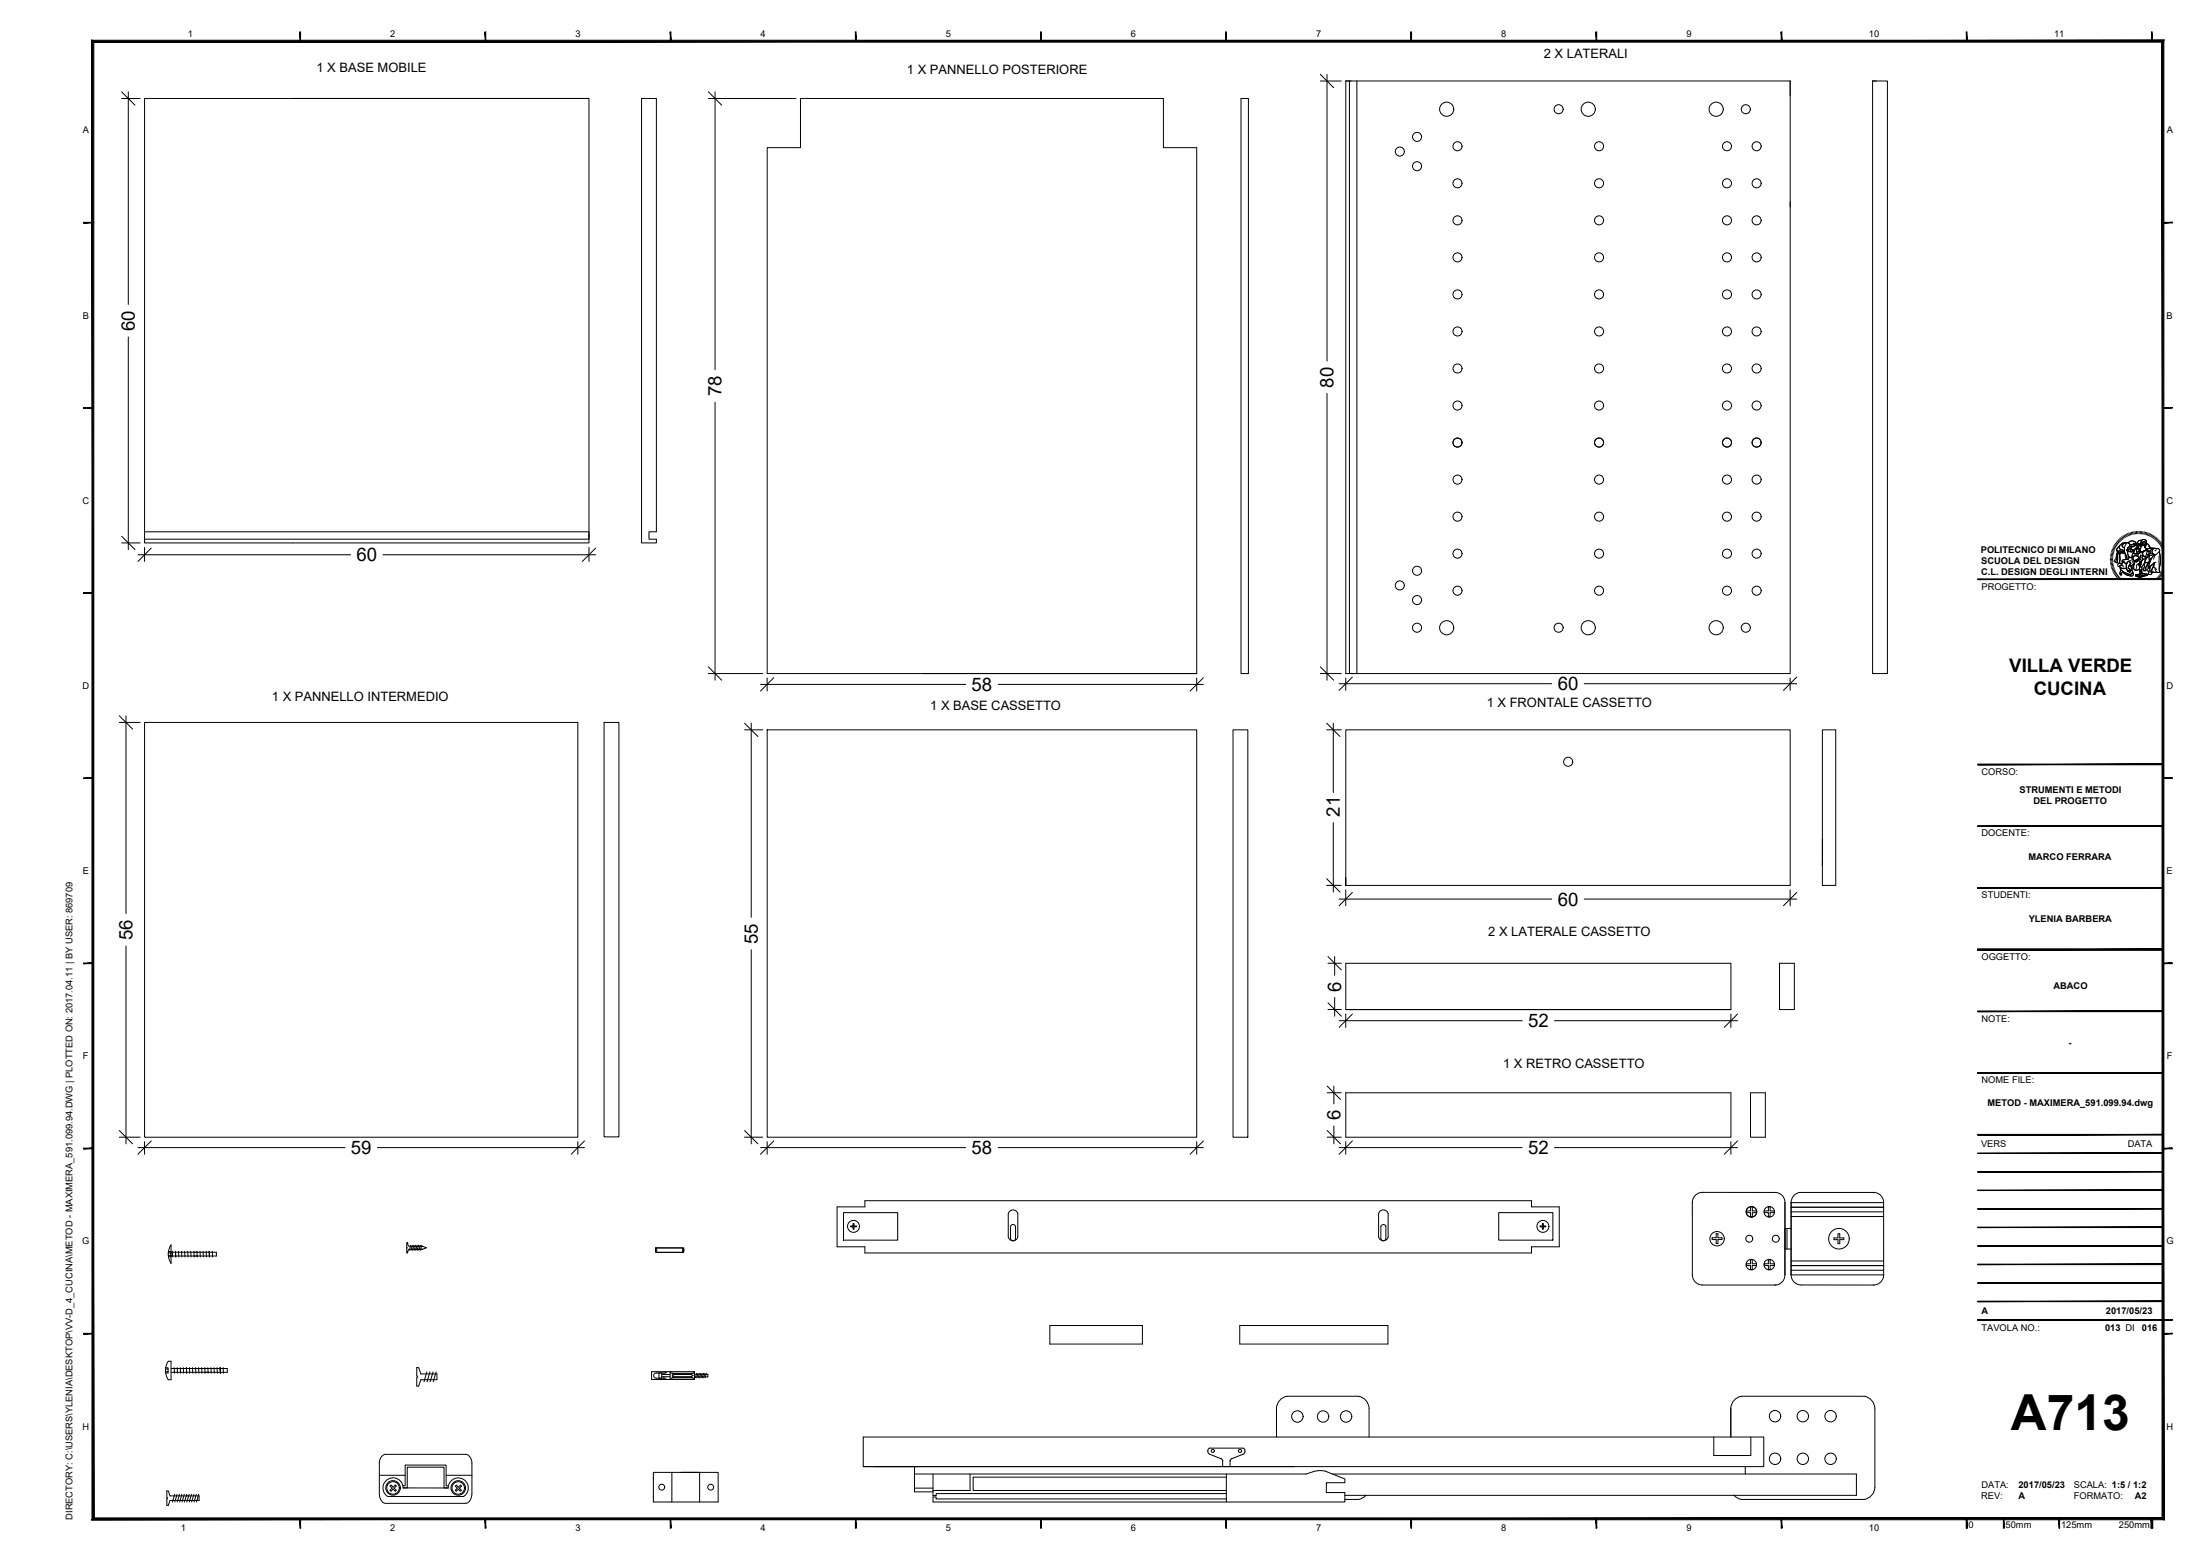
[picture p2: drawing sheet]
<svg xmlns="http://www.w3.org/2000/svg" width="594mm" height="420mm" viewBox="0 0 594 420" stroke-linecap="round" stroke-linejoin="round" font-family="sans-serif">
<!-- layer: VITI E CERNIERE -->
<g fill="none" stroke="#000" stroke-width=".27">
<path d="M45.5 338.3h.6M45.5 339h.6M45.5 337.9h.6v1.4h-.6M46.2 338.1h7.3M46.2 339.2h7.3M46.2 336.2a4.5 4.5 0 0 0 0 5v-5M46.6 337.9v1.5M47.4 337.9l.1 1.5M48.2 337.9l.1 1.5M49 337.9l.1 1.5M49.9 337.9v1.5M50.7 337.9l.1 1.5"/>
<path d="M51.5 337.9l.1 1.5M52.3 337.9l.1 1.5M52.4 338.1h6v1.1h-6M53.2 337.9l.1 1.5M54 337.9l.1 1.5M54.8 337.9l.1 1.5M55.7 337.9v1.5M56.6 339.4l-.1-1.5 .1 1.5M57.3 337.9l.1 1.5M110.9 336.2l-.4 1.4M111.4 336.2l-.4 1.4M111.5 337.3h2.6h-3.7l-.3 1.1h-.3l.2-1.5-.2-1.4h.3l.3 1h3.7l1.1 .4-1.1 .4"/>
<path d="M111.5 336.5h2.6M111.8 336.2l-.4 1.4M112.2 336.2l-.4 1.4M112.6 336.2l-.4 1.4M113.1 336.2l-.4 1.4M113.5 336.2l-.4 1.4M113.9 336.2l-.4 1.4M177 337h7.6v1.2h-7.6zM177.3 337h7v1.2h-7M177.3 337l-.3 .3v.6l.3 .3M177.3 337v1.2M184.3 337l.3 .3v.6l-.3 .3"/>
<path d="M226 325.9h7.5v-1.7h180.1v1.7h7.5v10.8h-7.5v1.6h-180.1v-1.6h-7.5zM227.8 327.4h14.6v7.5h-14.6zM230.3 330.4h.3v.6h.7v.3h-.7v.6h-.3v-.6h-.6v-.3h.6zM272.6 327.1a1.31 1.31 0 0 1 1.3-.4 1.31 1.31 0 0 1 .9 1.1l.1 6.2a1.32 1.32 0 0 1-1.3 1 1.32 1.32 0 0 1-1.3-1v-6.2zM273.1 330.8l.7-.1 .4 .5v3.3a.69 .69 0 0 1-.6 .5 .69 .69 0 0 1-.7-.5v-3.3zM372.6 327.1a1.32 1.32 0 0 1 2.3 .7v6.2a1.32 1.32 0 0 1-1.3 1 1.32 1.32 0 0 1-1.3-1v-6.2zM374.2 331.2v3.3M374.2 331.2a.69 .69 0 0 0-.6-.6 .69 .69 0 0 0-.7 .6v3.3a.69 .69 0 0 0 .7 .5 .69 .69 0 0 0 .6-.5M404.7 327.4h14.6v7.5h-14.6zM415.8 331h.7v-.6h.3v.6h.6v.3h-.6v.6h-.3v-.6h-.7zM459.7 322h19.5M459.8 322a2.74 2.74 0 0 0-2.8 2.7v19.5a2.74 2.74 0 0 0 2.8 2.8h19.8"/>
<path d="M462.4 334.2h1v-1.1h.5v1.1h1.1v.5h-1.1v1.1h-.5v-1.1h-1zM472.7 328.5v-1h-1.1v-.5h1.1v-1.1h.2h.3v1.1h1.1v.1v.4h-1.1v1M472.7 328.5h.5M477.5 328.5v-1h-1l-.1-.5h1.1v-1.1h.2h.3v1.1h1.1v.1v.4h-1.1v1M477.5 328.5h.5M479.2 322a2.74 2.74 0 0 1 2.8 2.7v19.6a2.74 2.74 0 0 1-2.8 2.7M482 331.7h1.7M482 337.3h1.7M482.6 331.7v5.6M483.7 326h25M483.7 327.2h25M483.7 328.5h25"/>
<path d="M486.1 322a2.74 2.74 0 0 0-2.4 2.8M486.1 322h19.8M495.2 334.7h1.1v1.1M495.3 334.7l-.1-.4h1.1v-1.1h.2h.3v1.1h1.1v.4M496.3 335.8h.5M497.9 334.7h-1.1v1.1M505.9 322a2.74 2.74 0 0 1 2.8 2.8M508.6 324.7l.1 19.6M508.7 324.7h-25v19.6M283.5 357.9h25v5h-25zM334.8 357.9h40v5h-40zM471.6 341.3h1.1v-1.1l.3-.1 .2 .1v1.1l1.1-.1v.5h-1.1v1.1h-.5v-1.1h-1.1z"/>
<path d="M476.4 341.3h1.1v-1.1l.4-.1 .1 .1v1.1l1.1-.1v.4v.1h-1.1v1.1h-.5v-1.1h-1zM483.7 344.2h25a2.74 2.74 0 0 1-2.8 2.8M483.7 341.7h25M483.7 343h25M483.7 340.5h25M483.7 344.2a2.74 2.74 0 0 0 2.7 2.8h19.6M44.7 369.7h.7M44.7 370.4h.7M44.7 369.3h.7v1.4h-.7M45.4 367.6h.8v5h-.8a4.5 4.5 0 0 1 0-5zM46.2 369.5h10.2M46.2 370.6h10.2"/>
<path d="M47 369.3l.1 1.5M47.9 369.3v1.5M48.7 369.3l.1 1.5M49.5 369.3l.1 1.5M50.3 369.3l.1 1.5M51.2 369.3v1.5M52 369.3l.1 1.5M52.8 369.3l.1 1.5M53.6 369.3l.1 1.5M54.5 369.3v1.5M55.3 369.3l.1 1.5M55.3 369.5h6.1v1.1h-6.1"/>
<path d="M56.1 369.3l.1 1.5M57 369.3v1.5M57.8 369.3l.1 1.5M58.6 369.3l.1 1.5M59.5 370.8l-.1-1.5 .1 1.5M60.3 369.3v1.5M112.5 369.3h.5l.7 1.7h4.3v1.6h-4.3l-.7 1.7h-.5v-2.2l.3-.3-.3-.3zM115.3 370.4l-.8 2.7M116.1 370.4l-.8 2.7M116.9 370.4l-.7 2.7M117.8 370.4l-.8 2.7M177.9 372.1v-1.4h.8v1.4"/>
<path d="M178.7 371.7h2.3M178.7 371.2h2.3M179.3 370.7v.5M179.3 371.7v.4M179.9 372.1h-2.7a.7 .7 0 0 1-.7-.7 .7 .7 0 0 1 .7-.7h2.7v-.3h-3.9v2.1h11.5M179.9 370.4h7.6M181.5 371.4h.1M181.5 370.8h.1M181.5 370.8h5.5M181.6 371.4l.2-.2 4.8-.1 .4 .3M181.6 371.4l.2 .3h4.8l.4-.3M181.6 370.8l-.6-.4v2.1l.6-.5 5.4 .1"/>
<path d="M181.6 370.8l.3 .2M181.6 372l5-.1 .3 .1M181.8 371h4.8M186.9 370.8l-.3 .2M186.9 372l.6 .5M187 371.4h.1M187 370.8h.1M187.5 371.1h3.6v.7h-3.6M187.5 370.4v2.1M187.5 370.4l-.6 .4M188.1 370.8l-.3 1.3M188.5 370.8l-.4 1.3"/>
<path d="M188.9 370.8l-.4 1.3M189.2 370.8l-.3 1.3M189.6 370.8l-.3 1.3M190 370.8l-.4 1.3M190.4 370.8l-.4 1.3M190.7 370.8l-.3 1.3M102.4 398.4h7M103.2 393.2l.9-.5h21.6a2.26 2.26 0 0 1 1.7 2.3v8.4a2.44 2.44 0 0 1-1.7 2.5h-21.6a2.41 2.41 0 0 1-1.7-2.5v-8.6l.3-.9zM120.5 398.4h6.9M176.4 397.6h17.5v8h-17.5zM181.4 397.6v8M183.9 397.6h5v8"/>
<path d="M233.1 396h238.2v2M236 396h113.6M246.9 398h105.8l2.5-.8 1.6-.1 1.1 .2 5.3 2.1v1h-5v2.6h5v2.6h-111.3v-1.4h.9v.5h78.4M246.9 396v6.8h5M247.9 396h-14.8v-8h243.2v8h-5M251.9 398v5.8h.9v-.5h78.4M261.9 398v4.5h-10M326.2 391.6v.4M326.2 392l.4 .7M326.2 391.6l.5-.6h9l.4 .3 .1 .7M326.6 392.7l3.2 1.2M329.7 393.9l.5 .6"/>
<path d="M330.2 394.4v1.6M331.2 398v7.6M331.2 398.9h-68.4v3.6h68.4M332.2 394.4v1.6M332.6 393.9l-.4 .6M335.7 392.7l-3.2 1.2M336.2 392l-.5 .7M344.7 388v-7.8a3.4 3.4 0 0 1 2.8-3.2h19.3a3.4 3.4 0 0 1 2.9 3.2v7.8M359.8 398h141.5v5.8h-138.1M462.8 388v5h10v-5M467.4 388v-7.8a3.4 3.4 0 0 1 2.8-3.2h33.2a3.4 3.4 0 0 1 2.9 3.2v21.5a3.5 3.5 0 0 1-2.9 3.2M45 402.6h.4l.5 1.3h7.9v1.3h-7.9l-.5 1.3h-.4v-1.7l.3-.3-.3-.2z"/>
<path d="M47.2 403.5l-.6 2.1M47.8 403.5l-.6 2.1M48.5 403.5l-.6 2.1M49.1 403.5l-.6 2.1M49.8 403.5l-.6 2.1M50.3 403.9h.1M50.4 403.5l-.6 2.1M51.1 403.5l-.6 2.1M51.7 403.5l-.6 2.1M52.4 403.5l-.7 2.1M53 403.5l-.6 2.1M53.7 403.5l-.6 2.1"/>
<path d="M105.3 401.3l.3-.3 .6 .5 .5-.5 .3 .3-.6 .5 .6 .6-.3 .3-.5-.6-.6 .6-.3-.3 .6-.6zM108.8 401.8h1.2v-5.6h9.9v5.6h1.1M108.8 401.2h.6v-5.6h11.1v5.6h.5M108.8 401.8h12.2M108.9 401.8a2.73 2.73 0 0 0-4.1-2.4 2.73 2.73 0 0 0-.1 4.7h20.5a2.71 2.71 0 0 0-.1-4.7 2.71 2.71 0 0 0-4.1 2.4M122.9 401.3l.3-.3 .6 .6 .5-.6 .3 .3-.5 .5 .5 .6-.3 .3-.5-.6-.6 .6-.3-.3 .6-.6zM246.9 401.8h5M363.2 404.9h3.6M368.8 403.8l-.7 .6-1.3 .5M468.2 403.8l.7 .6 1.3 .5M470.2 404.9h33.2"/>
<circle cx="230.5" cy="331.2" r="1.61"/>
<circle cx="416.6" cy="331.2" r="1.61"/>
<circle cx="463.7" cy="334.5" r="1.94"/>
<circle cx="472.4" cy="334.5" r=".94"/>
<circle cx="472.9" cy="327.2" r="1.42"/>
<circle cx="477.8" cy="327.2" r="1.42"/>
<circle cx="479.5" cy="334.5" r=".94"/>
<circle cx="496.6" cy="334.5" r="2.78"/>
<circle cx="472.9" cy="341.5" r="1.42"/>
<circle cx="477.8" cy="341.5" r="1.42"/>
<circle cx="327.5" cy="391.8" r=".43"/>
<circle cx="334.8" cy="391.8" r=".43"/>
<circle cx="350.3" cy="382.5" r="1.54"/>
<circle cx="357.3" cy="382.5" r="1.54"/>
<circle cx="363.5" cy="382.5" r="1.54"/>
<circle cx="479.3" cy="393.9" r="1.54"/>
<circle cx="479.3" cy="382.4" r="1.54"/>
<circle cx="486.8" cy="393.9" r="1.54"/>
<circle cx="486.8" cy="382.4" r="1.54"/>
<circle cx="494.3" cy="393.9" r="1.54"/>
<circle cx="494.3" cy="382.4" r="1.54"/>
<circle cx="106.1" cy="401.8" r="1.96"/>
<circle cx="106.1" cy="401.8" r="1.69"/>
<circle cx="123.7" cy="401.8" r="1.96"/>
<circle cx="123.7" cy="401.8" r="1.69"/>
<circle cx="178.7" cy="401.6" r=".79"/>
<circle cx="191.9" cy="401.6" r=".79"/>
</g>
<!-- layer: ARREDI -->
<g fill="none" stroke="#000" stroke-width=".27">
<path d="M79 26.6h80v120h-120v-120h120M173.2 26.6h4v117h-2v2h2v1h-4zM335.1 26.6h2v155.3h-2zM363.4 21.9h120v160h-120zM364.4 21.9v160M366.4 21.9v160M483.4 21.9v4M505.7 21.9h4v160h-4zM505.7 21.9h1M483.4 54.5v1.4M39 143.6h120v2h-120M159 144.2v1"/>
<path d="M39 195.1h117v112h-117zM163.1 195.1h4v111.9h-4zM207.2 197.1h116v110h-116zM249.2 181.9h74v-142h-9v-13.3h-98v13.3h-9v142h116M333 197.1h4v110h-4zM364.8 181.9h1M492.1 197.1h3.6v42h-3.6zM363.4 237.1v2v-42h120v42h-120M492.1 226.6v7.1v-.6M363.4 272.6h104v-12.5h-104v12.5h104M480.5 260.1h4v12.5h-4zM363.4 295.1h104v12h-104z"/>
<path d="M472.7 295.1h4v12h-4z"/>
<circle cx="382.7" cy="37" r="1.22"/>
<circle cx="390.7" cy="29.5" r="1.91"/>
<circle cx="393.6" cy="39.5" r="1.22"/>
<circle cx="420.9" cy="29.5" r="1.22"/>
<circle cx="428.9" cy="29.5" r="1.91"/>
<circle cx="431.8" cy="39.5" r="1.22"/>
<circle cx="463.4" cy="29.5" r="1.91"/>
<circle cx="466.3" cy="39.5" r="1.22"/>
<circle cx="471.4" cy="29.5" r="1.22"/>
<circle cx="474.3" cy="39.5" r="1.22"/>
<circle cx="378" cy="40.9" r="1.22"/>
<circle cx="382.7" cy="44.9" r="1.22"/>
<circle cx="393.6" cy="49.5" r="1.22"/>
<circle cx="393.6" cy="59.5" r="1.22"/>
<circle cx="431.8" cy="49.5" r="1.22"/>
<circle cx="431.8" cy="59.5" r="1.22"/>
<circle cx="466.3" cy="49.5" r="1.22"/>
<circle cx="466.3" cy="59.5" r="1.22"/>
<circle cx="474.3" cy="49.5" r="1.22"/>
<circle cx="474.3" cy="59.5" r="1.22"/>
<circle cx="393.6" cy="79.5" r="1.22"/>
<circle cx="393.6" cy="69.5" r="1.22"/>
<circle cx="431.8" cy="69.5" r="1.22"/>
<circle cx="431.8" cy="79.5" r="1.22"/>
<circle cx="466.3" cy="79.5" r="1.22"/>
<circle cx="466.3" cy="69.5" r="1.22"/>
<circle cx="474.3" cy="69.5" r="1.22"/>
<circle cx="474.3" cy="79.5" r="1.22"/>
<circle cx="393.6" cy="89.5" r="1.22"/>
<circle cx="393.6" cy="99.5" r="1.22"/>
<circle cx="431.8" cy="99.5" r="1.22"/>
<circle cx="431.8" cy="89.5" r="1.22"/>
<circle cx="466.3" cy="99.5" r="1.22"/>
<circle cx="466.3" cy="89.5" r="1.22"/>
<circle cx="474.3" cy="99.5" r="1.22"/>
<circle cx="474.3" cy="89.5" r="1.22"/>
<circle cx="393.6" cy="119.5" r="1.22"/>
<circle cx="393.6" cy="109.5" r="1.22"/>
<circle cx="431.8" cy="119.5" r="1.22"/>
<circle cx="431.8" cy="109.5" r="1.22"/>
<circle cx="466.3" cy="109.5" r="1.22"/>
<circle cx="466.3" cy="119.5" r="1.22"/>
<circle cx="474.3" cy="109.5" r="1.22"/>
<circle cx="474.3" cy="119.5" r="1.22"/>
<circle cx="393.6" cy="129.5" r="1.22"/>
<circle cx="393.6" cy="139.5" r="1.22"/>
<circle cx="431.8" cy="139.5" r="1.22"/>
<circle cx="431.8" cy="129.5" r="1.22"/>
<circle cx="466.3" cy="129.5" r="1.22"/>
<circle cx="466.3" cy="139.5" r="1.22"/>
<circle cx="474.3" cy="129.5" r="1.22"/>
<circle cx="474.3" cy="139.5" r="1.22"/>
<circle cx="378" cy="158.1" r="1.22"/>
<circle cx="382.7" cy="154.1" r="1.22"/>
<circle cx="393.6" cy="149.5" r="1.22"/>
<circle cx="393.6" cy="159.5" r="1.22"/>
<circle cx="431.8" cy="149.5" r="1.22"/>
<circle cx="431.8" cy="159.5" r="1.22"/>
<circle cx="466.3" cy="149.5" r="1.22"/>
<circle cx="466.3" cy="159.5" r="1.22"/>
<circle cx="474.3" cy="149.5" r="1.22"/>
<circle cx="474.3" cy="159.5" r="1.22"/>
<circle cx="382.7" cy="169.5" r="1.22"/>
<circle cx="382.7" cy="162" r="1.22"/>
<circle cx="390.7" cy="169.5" r="1.91"/>
<circle cx="420.9" cy="169.5" r="1.22"/>
<circle cx="428.9" cy="169.5" r="1.91"/>
<circle cx="463.4" cy="169.5" r="1.91"/>
<circle cx="471.4" cy="169.5" r="1.22"/>
<circle cx="423.5" cy="205.7" r="1.22"/>
</g>
<!-- layer: G-ANNO-LOGO -->
<g fill="none" stroke="#000" stroke-width=".27">
<path d="M569.8 151.1h.7M569.8 150.7l.7 .1M569.9 150.4h.7M569.9 150l.7 .1M570 149.7l.6 .1M570 149.3l.7 .2M570.1 149l.7 .2M570.2 148.6l.7 .2M570.4 148.3l.6 .3M570.5 148l.6 .2M570.5 151.4h-.7M570.5 151.7l-.6 .1"/>
<path d="M570.6 152.1h-.7M570.6 152.4l-.6 .1M570.7 147.7l.6 .2M570.7 152.7l-.7 .2M570.8 153l-.7 .2M570.8 147.3l.6 .4M570.9 153.3l-.7 .2M571 153.6l-.6 .3M571 147l.6 .4M571.1 153.9l-.6 .3M571.2 146.7l.6 .4M571.3 154.2l-.7 .3"/>
<path d="M571.4 154.5l-.6 .3M571.4 146.4l.6 .5M571.6 154.8l-.6 .4M571.7 146.2l.5 .4M571.7 148.7l.7 .1a.84 .84 0 0 0 1.3-.1l.1 .6h-1a.78 .78 0 0 1-1.1-.5zM571.8 148.7v.5M571.8 155.1l-.6 .4M571.9 145.9l.5 .5M571.9 149.2l-.3 .6-.1 1.4-.3 .6 .4 .1M571.9 155.3l-.5 .4M572 147.7l.3-.2v.3a.83 .83 0 0 0 1 .8l.3 .1-.5 .3-.5-.2-.5 .1a.51 .51 0 0 1-.5-.5 .51 .51 0 0 1 .3-.5zM572.1 149.3h.5l-.2 .5v2.2l-.2 .1-.6-.2 .2-.7 .1-1.4z"/>
<path d="M572.1 145.6l.5 .5M572.1 155.6l-.5 .4M572.2 149.3l-.3 .4-.1 1.4-.2 .8 .7 .2M572.4 155.8l-.5 .5M572.4 145.4l.5 .5M572.4 152.8v.1a1.22 1.22 0 0 0 1.8 .5M572.5 147.2l.6-.5 1.3-.1a.99 .99 0 0 0-1.3 1l.6 .3v.8l-.6-.2a.67 .67 0 0 1-.8-.7zM572.5 153.2l.6 .3 1.1-.1 .4 .7-.1 .3 .3-.3 .2 .4-.1-.5 .3 .4-.1-.5 .4 .2-.8-.7 .3-.7 .4 .1 .3 1a.88 .88 0 0 1-.2 1.2 .88 .88 0 0 1-1.2-.1l-1.6-1zM572.5 153.2l.1 .6 .8 .6 1.9 .9M572.6 156.1l-.5 .5M572.6 149.3l-.2 .6v2.2M572.6 149.3h1.2l.5 1.2v.4l-.4 .2a.61 .61 0 0 0-.8 .7l.2 .1-.4 .4a.56 .56 0 0 1-.5-.8v-1.7z"/>
<path d="M572.7 145.2l.4 .5M572.7 153.9l1.6 1a1.02 1.02 0 0 0 1.6-.4 .66 .66 0 0 1 0 .9 .66 .66 0 0 1-.9 0l-1.3-.5a.44 .44 0 0 0-.5-.3 .44 .44 0 0 0-.4 .4v.3h-.2a.85 .85 0 0 1 0-1.2zM572.7 153.9l-.1 .2a.83 .83 0 0 0 0 1.2l.4-.2-.2-.1a.5 .5 0 0 1 .4-.4 .5 .5 0 0 1 .5 .3l.9 .5a1.25 1.25 0 0 0 1.4-.1l-.1-.8M572.8 156.3l-.4 .5M572.9 152.3a.5 .5 0 0 0-.8-.1 .5 .5 0 0 0 .1 .8 .61 .61 0 0 1 .5-.4 .61 .61 0 0 1 .6 .3l.3 .3M573 144.9l.4 .6M573.1 156.5l-.5 .5M573.1 152l.4-.3 .2 .2a.73 .73 0 0 1 .5 1v.5a1.2 1.2 0 0 1-1.8-.5l.6-.3-.1-.3zM573.1 151.3l1.2-.4 .3 .2 .2-.5 .5-.1 .6 .2 .4 .7a1.14 1.14 0 0 1-1.1 1.4l-.2-.1 .1-.2a.47 .47 0 0 0 0-.8 .47 .47 0 0 0-.7 .3l-.2 .4-.7-.7a.29 .29 0 0 1-.4 .1 .29 .29 0 0 1 0-.5zM573.2 144.7l.4 .6M573.3 156.7l-.4 .6M573.3 146.9l.9-.3a.75 .75 0 0 1 .9 .5 .75 .75 0 0 1-.5 .9l-.3 .5 .2 .4a1.4 1.4 0 0 0 .6 1.5l.2 .2h-.5l-.1 .4a.31 .31 0 0 1-.4-.1 .31 .31 0 0 1 0-.4l-.6-1.4v-1.2a.57 .57 0 0 1-.6-.4 .57 .57 0 0 1 .2-.6z"/>
<path d="M573.4 151.6l.8 .8M573.5 151.7l-.5 .5v.4M573.5 144.6l.4 .5M573.6 156.9l-.4 .6M573.7 149.3l-1.9-.1-.4 1.5-.5 .8 .2 .3M573.9 144.4l.3 .6M573.9 157.1l-.4 .5M573.9 149.6l.2 1.4M574.1 146.9l-.3 .7-.1 1.2 .6 1.6a.38 .38 0 0 0-.1 .4 .38 .38 0 0 0 .4 .2l.2-.4 .5-.1a1.04 1.04 0 0 1-.8-1.4 1.47 1.47 0 0 1 .6-1.7 1.05 1.05 0 0 0-1.4-.9l-.7 .3-.6 .5-.1 .5a.81 .81 0 0 0 1 .8l.3 .1-.2 .1a.74 .74 0 0 1-1 0h-.3a.5 .5 0 0 1-.5-.4 .5 .5 0 0 1 .3-.5l.4-.4M574.1 157.2l-.3 .6M574.2 144.2l.3 .6M574.3 150.9l-.4 .2a.6 .6 0 0 0-.8 .7l.2 .1"/>
<path d="M574.4 146.6a.87 .87 0 0 0-1 .1 .87 .87 0 0 0-.1 1l.4 .2M574.4 157.4l-.3 .6M574.5 144.1l.3 .6M574.6 151.7a.47 .47 0 0 1 .7 .1 .47 .47 0 0 1-.2 .7l-.4 .9 .8 .7-.4-.2 .1 .5-.3-.4 .1 .5-.2-.4-.3 .3 .1-.3-.4-.6v-1zM574.6 147.9l.4-.3 .6-.1-.1 .6-1.2 .5zM574.6 148.4l.8-.3 .3 .3-.4 .2 .2 .4a.61 .61 0 0 1-.9-.6zM574.7 151.6a.47 .47 0 0 1 .6 .2 .47 .47 0 0 1-.2 .7l-.4 .9 .8 .7-.4-.2 .1 .5-.3-.4 .1 .5-.2-.4-.3 .3 .1-.3-.4-.5v-1.2zM574.7 148.4a.58 .58 0 0 0 .8 .6M574.7 157.5l-.3 .6M574.8 146.6l.7-.5 1 .2a.3 .3 0 0 1 .3 .3 .3 .3 0 0 1-.4 .2l-.2-.1-.5 .4-.6-.1M574.8 143.9l.3 .7M574.9 146.3l.5-.2h.6l.7 .4a.23 .23 0 0 1 .1 .2 .23 .23 0 0 1-.2 .2l-.4-.2-.7 .4-.8-.5z"/>
<path d="M575 157.6l-.2 .7M575.1 146.9l.6 .2 .6-.4 .3 .2-.2 .6-.4 .2-.5-.2-.5 .1zM575.2 143.8l.2 .7M575.3 150.5l.6 .2 .4 .7a.77 .77 0 0 1-.3 1.1M575.3 157.7l-.2 .7M575.4 148.4l.8 .1-.2 .1a.37 .37 0 0 1-.3 .5 .37 .37 0 0 1-.4-.4zM575.4 152.8l.3 1a.79 .79 0 0 1 0 1 .79 .79 0 0 1-.8 .3M575.4 148.1l.3 .3M575.5 151.4l-.8 .2M575.5 147.9v.2l-1.1 .5M575.5 143.7l.2 .7M575.6 147.5l-.4 .5"/>
<path d="M575.6 157.8l-.1 .7M575.7 151.1l.7 .5M575.8 148.4a.34 .34 0 0 0-.5 .3 .34 .34 0 0 0 .5 .4 .34 .34 0 0 0 .2-.5l.2-.2-.6 .1M575.8 151.5a.7 .7 0 0 1 .2 1 .7 .7 0 0 1-1 .2M575.9 150.7l.1-.4a.94 .94 0 0 1 1.3 0l.3 .3a.25 .25 0 0 1 .1 .3 .25 .25 0 0 1-.4 0l-1 .5 .6 .4 .4-.3 .4-.8-.2-.4-1.1-.3-.5 .7h-.2l.2-1.1 .3-.3 .2 .2h1.1l.5-.3v-.4l.6 .2v.5a.61 .61 0 0 1-.2 1l.2 .7-.3 .5-.4 .1-.2 .5-.4 .1 .3 .2 .3-.1-.1 .5 .2-.3-.3 1.1a.96 .96 0 0 1-1.5-.1l-.4-.4 .4-.5 .2-1.1M575.9 143.6l.1 .7M575.9 153.4l.8 .6M575.9 150.5l.6-.5 .6 .1 .5 .4a.32 .32 0 0 1 .1 .4 .32 .32 0 0 1-.5 .1l-.3 .2a.5 .5 0 0 1-.5 .2 .5 .5 0 0 1-.4-.4zM576 157.9l-.2 .7M576.1 147.4v.1M576.2 147l.1 .2M576.2 152.7v1"/>
<path d="M576.2 149.3a1.29 1.29 0 0 0-.5 1.3M576.2 143.6l.1 .6M576.2 147.1h.1M576.3 158l-.1 .7M576.3 151.4l1.2-.4-.2 .5-.4 .2-.5-.1zM576.3 152.2l-.3 .9-.4 .4M576.4 151.5v.1M576.6 147.2l.7-.1a.28 .28 0 0 1 .2 .4 .28 .28 0 0 1-.4 0zM576.6 143.5l.1 .7M576.6 146.9l-.2 .6-.4 .2-.5-.2-.5 .1M576.6 158l-.1 .7M576.7 155.3l2-.5 1.1 .2-2 .6z"/>
<path d="M576.7 155.3l1.1 .3v.3l-1.1-.3zM576.7 148h.8l.5 1a.22 .22 0 0 1-.1 .3 .22 .22 0 0 1-.3-.2 .22 .22 0 0 1 .1-.2l-.1-.7a.44 .44 0 0 0-.7-.2 .44 .44 0 0 0 0 .7l.1 .1a.43 .43 0 0 1 .1 .5 .43 .43 0 0 1-.4 .3l-.6-.4zM576.9 148l.7 .1 .1 .5a.63 .63 0 0 1 0 .7 .63 .63 0 0 1-.7 .2zM576.9 143.5l.1 .6M576.9 158.1v.6M577 147.1v-.3a.53 .53 0 0 1 .8 .5l-.2 .1M577 152.4l-.3 1.6 1-.2M577 151.5v.1M577.1 146.8a.52 .52 0 0 1 .7 .5l-.2 .1-.2-.3v.1l-.4-.1zM577.1 151.2l.1 .1M577.1 151.5h.1M577.1 151.2v.1"/>
<path d="M577.2 148.3h.1M577.3 148.2l-.2 .1M577.3 158.1l-.1 .7M577.3 143.5v.6M577.3 147.2a.45 .45 0 0 0-.7 .1h.2a.38 .38 0 0 0 .4 .3 .38 .38 0 0 0 .4-.3l-.2-.2v.2M577.4 149.6v.7M577.4 152.3h.3l.2-.5 .4-.2-.4 1.3v-.4l-.3 .1zM577.5 151l-.2 .5a.52 .52 0 0 1-.9-.1M577.5 148.1l.2 .3-.1 .1M577.6 158.1v.7M577.6 148.3v-.1a.43 .43 0 0 0-.7-.2 .43 .43 0 0 0 0 .7 .5 .5 0 0 1 0 .9 .5 .5 0 0 1-.7-.4l.4-1 .7-.3 .5 .5 .2 .7-.3 .2-.1-.3M577.6 143.5v.6"/>
<path d="M577.7 148.6h-.2M577.7 148.4a.42 .42 0 0 1-.1 .6 .42 .42 0 0 1-.6-.1M577.7 149.3l-.3 .2h-.4M577.8 155.6l2-.6v.3l-2 .6zM577.8 155.6v.3M577.8 147.3l.1-.1a.98 .98 0 0 1 0 1.2M577.9 151.8h.1M577.9 152.4l-.1 .5 .2-.2M577.9 158.1v.7M577.9 146.8l.1 .5M578 148.8l-.1-.4a.85 .85 0 0 0 0-1.2l-.5-.4a.45 .45 0 0 1-.1-.6 .45 .45 0 0 1 .5-.3 .27 .27 0 0 1 .5 0 .27 .27 0 0 1-.1 .4v1.2l.2-.1v-.5a.42 .42 0 0 0 .3 .4 .42 .42 0 0 0 .5-.2l-.1 .7 .2-.1 .4 .6-1.1 .7M578 143.5l-.1 .6"/>
<path d="M578 152.2l-.1 .2-.1-.2M578 149.9l-.1 1.3M578 149.1l.5 .2M578.1 153.9l.2-.1 .1 1.1-.2-.6-.4 .7zM578.2 151l-.4 .3v.5M578.2 158.1l.1 .6M578.3 151.6l-.4 .2-.2 .6h-.4l.3 .2 .2-.1M578.3 149.9l-.4 .9M578.3 143.5v.7M578.4 145.9h-.5a.61 .61 0 0 0-.7 .8M578.4 145.8l.6-.1 .4 .2 .2 .3v.8l-.4 .9v-.8l.2-.4a.36 .36 0 0 0-.1-.5 .36 .36 0 0 0-.5 .1l-.2 .1-.2 1-.2 .1-.1-.9zM578.4 146.9l.3 .4 .5-.2"/>
<path d="M578.4 145.8l.7-.1 .5 .4v.9l-.4 .9 .2-1.3a.3 .3 0 0 0-.1-.4 .3 .3 0 0 0-.4 .1l-.3 .1-.2 1-.2 .1-.1-.9zM578.5 158l.2 .7M578.6 149l.1-.1a1.52 1.52 0 0 1 2 .2l-.4 .9a.87 .87 0 0 1-.8 .5 .87 .87 0 0 1-.8-.5zM578.6 146.4l.6-.2 .2 .5-.2 .4a.4 .4 0 0 1-.5 .2 .4 .4 0 0 1-.3-.4zM578.6 146.7h.2M578.6 151l.9-.1-.7 1.6a1.56 1.56 0 0 0-.5 1.4h-.2l-.2 .6-.2-1zM578.6 151l-.9 2.5 .2 1-.1 .9 .4-1.1 .3 .9-.2-1.4-.4 .7M578.7 143.5l-.1 .7M578.7 147.1l.1 .1M578.7 150a.64 .64 0 0 0-.1 1l1-.2 .4-.5M578.7 146.7v.1M578.8 147h.1"/>
<path d="M578.9 158l.1 .6M579.1 143.6l-.2 .7M579.1 146.8l.2 .1M579.1 152l.8-.1-.5 1.3 .2 .7-.3 .2-.5-.1zM579.1 146.9h.1M579.2 157.9l.1 .6M579.3 147.7l.4 .6M579.4 150.1v.1M579.4 143.7l-.2 .6M579.4 148.6v-.1a2.35 2.35 0 0 1 1.9-.5l-.7 1zM579.5 150.9l-.7 1.6a1.32 1.32 0 0 0-.4 1.4h-.1M579.5 157.8l.2 .7"/>
<path d="M579.5 150.1h-.3M579.6 146.7a1.26 1.26 0 0 1 .9 1l.3 .3-.6 .1a.55 .55 0 0 1-.7 0 .55 .55 0 0 1-.1-.7zM579.6 146.7l.5 .4 .4 .6M579.6 150.4h-.1M579.7 143.8l-.1 .6M579.8 157.7l.2 .6M579.8 155v.3l-2 .6-1.1-.3v-.3l1.1 .3 2-.6a6.1 6.1 0 0 0-3.1 .3M579.9 151.9l-.5 1.5a.43 .43 0 0 1-.2 .7l-.4-.1 .3-2M580.1 143.9l-.2 .6M580.1 157.6l.3 .6M580.1 150h.3l-.1 .8a.65 .65 0 0 1-.4 1.1l-.8 .1 .3-1.1zM580.2 149.7l-.1 .4"/>
<path d="M580.2 148.8h.3l.2 .4M580.2 147.6l.5 .4M580.3 151.8l-1.2 .2M580.3 153.2l-.1 .3 .3 .1M580.4 157.5l.3 .6M580.4 144l-.2 .7M580.4 150v1.3l-.3 .9a1.85 1.85 0 0 0-.1 2l.2 .3M580.6 153l1.1-1-.5 1.6a1.28 1.28 0 0 0-.2 1.4l-.1 .1a.45 .45 0 0 1-.7-.1 .45 .45 0 0 1 .1-.6zM580.6 149a1.01 1.01 0 0 1 1.4-.9l.3 .1a.55 .55 0 0 1 .8 .2 .55 .55 0 0 1-.2 .8l-.3 .2a1.09 1.09 0 0 1-1.9-.2M580.7 149.2l-.5 .6a.7 .7 0 0 1-.5 .6 .7 .7 0 0 1-.8-.2 .76 .76 0 0 1 0-1.3l.5-.2a.33 .33 0 0 1 .4 .2 .33 .33 0 0 1-.2 .4l.1 .2a.24 .24 0 0 0 .1 .3 .24 .24 0 0 0 .3-.2l.2-.3-.1-.5-.6-.2-.7 .2-.4 .4 .1 .3M580.7 150.8v.5M580.7 157.3l.3 .6"/>
<path d="M580.7 144.2l-.3 .6M581 157.2l.3 .5M581.1 144.3l-.4 .6M581.1 149.9l-.9 .1M581.2 154.1l.6 .5M581.3 157l.3 .6M581.4 144.5l-.4 .6M581.4 148l-1.1 .1-.9 .5M581.5 156.8l.4 .6M581.6 152.9l.8 .9M581.6 149.9a6.5 6.5 0 0 0-1.4 3.5l1.5-1.4 .5-.1M581.6 148l.6 .1a.64 .64 0 0 1 .7 .1 .64 .64 0 0 1 .2 .6l.2 1.2a7.9 7.9 0 0 1-.3 3.7l.3 .8h-2.4l.8-2.5-1.5 1.4a5.8 5.8 0 0 1 1.5-3.5l.4-.1a.93 .93 0 0 1-1-.7 .93 .93 0 0 1 .5-1.1z"/>
<path d="M581.6 148.1a.91 .91 0 0 0-.5 1 .91 .91 0 0 0 1 .7M581.7 144.7l-.4 .6M581.7 152l-.5 1.6a1.22 1.22 0 0 0-.2 1.4h-.1a.46 .46 0 0 1-.7 .1 .46 .46 0 0 1 .1-.7l.3-1.4M581.8 156.6l.4 .5M581.8 149.9l-.2 1.1M581.9 153.4l.3 .8 .4 .4M582 144.9l-.4 .5M582 156.4l.5 .5M582.2 148.5l-.3 .3M582.3 145.1l-.5 .5M582.3 156.2l.5 .5M582.5 145.3l-.4 .6"/>
<path d="M582.5 156l.5 .4M582.7 155.7l.6 .5M582.8 145.6l-.5 .5M582.9 155.5l.6 .4M583 150.1l.1 3.3M583 145.8l-.4 .5M583.1 149a9.8 9.8 0 0 1 0 4.9l.2 .6h-2.4M583.1 155.2l.6 .4M583.3 146.1l-.5 .4M583.3 154.9l.6 .4M583.5 146.4l-.5 .4M583.5 154.7l.6 .3"/>
<path d="M583.7 154.4l.6 .3M583.7 146.7l-.5 .3M583.8 154.1l.6 .3M583.9 147l-.5 .3M583.9 153.8l.7 .3M584.1 153.5l.6 .2M584.1 147.3l-.6 .3M584.2 153.2l.6 .2M584.3 152.9l.6 .1M584.3 147.6l-.6 .3M584.3 152.6l.7 .1M584.4 152.2l.7 .1"/>
<path d="M584.4 151.9l.7 .1M584.5 147.9l-.7 .3M584.5 151.6h.6M584.5 151.3l.7 .1M584.6 148.2l-.6 .3M584.7 148.6l-.6 .2M584.8 148.9l-.6 .2M584.9 149.2l-.6 .2M585 149.6l-.7 .1M585.1 149.9l-.7 .1M585.1 150.3l-.7 .1M585.1 150.6l-.6 .1"/>
<path d="M585.2 151h-.7"/>
</g>
<!-- layer: G-ANNO-TTLB -->
<g fill="#fff" stroke="#fff" stroke-width=".27">
<path d="M559.1 156.4l30.7 4.3-5.7-4.3zM559.1 156.4l30.7 4.3h-30.7z"/>
<path d="M584.1 141.9h5.7l-5.7 14.5zM589.8 141.9l-5.7 14.5 5.7 4.3z"/>
</g>
<path d="M559.1 156.4h25v-14.5h5.7v18.8h-30.7z" fill="none" stroke="#fff" stroke-width=".27"/>
<g fill="#000" stroke="#000" stroke-width=".27">
<path d="M24.8 10.9l.5 399v-398.5zM24.8 10.9l.5 399-.5 .5zM25.3 409.9l-.5 .5 559-.5zM24.8 410.4l559-.5 .5 .5zM583.8 11.4v398.5l.5 .5zM584.3 10.9v399.5l-.5-399zM25.3 11.4h558.5l.5-.5zM24.8 10.9h559.5l-559 .5z"/>
<path d="M81 8.6l.2 2.5v-2.5zM81 8.6l.2 2.5h-.2z"/>
<path d="M131 8.6l.2 2.5v-2.5zM131 8.6l.2 2.5h-.2z"/>
<path d="M181 8.6l.2 2.5v-2.5zM181 8.6l.2 2.5h-.2z"/>
<path d="M231 8.6l.2 2.5v-2.5zM231 8.6l.2 2.5h-.2z"/>
<path d="M281 8.6l.2 2.5v-2.5zM281 8.6l.2 2.5h-.2z"/>
<path d="M331 8.6l.2 2.5v-2.5zM331 8.6l.2 2.5h-.2z"/>
<path d="M381 8.6l.2 2.5v-2.5zM381 8.6l.2 2.5h-.2z"/>
<path d="M431 8.6l.2 2.5v-2.5zM431 8.6l.2 2.5h-.2z"/>
<path d="M481 8.6l.2 2.5v-2.5zM481 8.6l.2 2.5h-.2z"/>
<path d="M531 8.6l.2 2.5v-2.5zM531 8.6l.2 2.5h-.2z"/>
<path d="M581 8.6l.2 2.5v-2.5zM581 8.6l.2 2.5h-.2z"/>
<path d="M22.6 60.2h2.5v-.2zM22.6 60h2.5l-2.5 .2z"/>
<path d="M584.1 60v.2l2.5-.2zM584.1 60.2l2.5-.2v.2z"/>
<path d="M22.6 110.2h2.5v-.2zM22.6 110h2.5l-2.5 .2z"/>
<path d="M584.1 110v.2l2.5-.2zM584.1 110.2l2.5-.2v.2z"/>
<path d="M534.1 156.5h50v-.2zM534.1 156.3h50l-50 .2z"/>
<path d="M22.6 160.2h2.5v-.2zM22.6 160h2.5l-2.5 .2z"/>
<path d="M584.1 160v.2l2.5-.2zM584.1 160.2l2.5-.2v.2z"/>
<path d="M22.6 210.2h2.5v-.2zM22.6 210h2.5l-2.5 .2z"/>
<path d="M534.1 206.5h50v-.2zM534.1 206.3h50l-50 .2z"/>
<path d="M584.1 210v.2l2.5-.2zM584.1 210.2l2.5-.2v.2z"/>
<path d="M534.1 239.7v.1l50-.1zM534.1 239.8l50-.1v.1z"/>
<path d="M534.1 223.2h50v-.2zM534.1 223h50l-50 .2z"/>
<path d="M534.1 239.8h50v-.1zM534.1 239.7h50l-50 .1z"/>
<path d="M534.1 256.3v.2l50-.2zM534.1 256.5l50-.2v.2z"/>
<path d="M534.1 256.3v.2l50-.2zM534.1 256.5l50-.2v.2z"/>
<path d="M534.1 256.3v.2l50-.2zM534.1 256.5l50-.2v.2z"/>
<path d="M534.1 256.3v.2l50-.2zM534.1 256.5l50-.2v.2z"/>
<path d="M22.6 260.2h2.5v-.2zM22.6 260h2.5l-2.5 .2z"/>
<path d="M534.1 273v.2l50-.2zM534.1 273.2l50-.2v.2z"/>
<path d="M584.1 260v.2l2.5-.2zM584.1 260.2l2.5-.2v.2z"/>
<path d="M534.1 289.7v.1l50-.1zM534.1 289.8l50-.1v.1z"/>
<path d="M534.1 289.7v.1l50-.1zM534.1 289.8l50-.1v.1z"/>
<path d="M22.6 310.2h2.5v-.2zM22.6 310h2.5l-2.5 .2z"/>
<path d="M534.1 316.3h50zM534.1 316.5l50-.2z"/>
<path d="M534.1 311.4h50zM534.1 311.5l50-.1z"/>
<path d="M534.1 306.3v.2l50-.2zM534.1 306.5l50-.2v.2z"/>
<path d="M584.1 310v.2l2.5-.2zM584.1 310.2l2.5-.2v.2z"/>
<path d="M534.1 336.4h50zM534.1 336.5l50-.1z"/>
<path d="M534.1 331.4h50zM534.1 331.5l50-.1z"/>
<path d="M534.1 326.4h50zM534.1 326.5l50-.1z"/>
<path d="M534.1 321.4h50zM534.1 321.5l50-.1z"/>
<path d="M534.1 356.3v.2l50-.2zM534.1 356.5l50-.2v.2z"/>
<path d="M534.1 356.3v.2l50-.2zM534.1 356.5l50-.2v.2z"/>
<path d="M534.1 351.3h50zM534.1 351.5l50-.2z"/>
<path d="M534.1 346.4h50zM534.1 346.5l50-.1z"/>
<path d="M534.1 341.3h50zM534.1 341.5l50-.2z"/>
<path d="M584.1 356.5h2.5v-.2zM584.1 356.3h2.5l-2.5 .2z"/>
<path d="M584.1 356.5h2.5v-.2zM584.1 356.3h2.5l-2.5 .2z"/>
<path d="M22.6 360.2h2.5v-.2zM22.6 360h2.5l-2.5 .2z"/>
<path d="M584.1 360v.2l2.5-.2zM584.1 360.2l2.5-.2v.2z"/>
<path d="M81 410.1l.2 2.5v-2.5zM81 410.1l.2 2.5h-.2z"/>
<path d="M131 410.1l.2 2.5v-2.5zM131 410.1l.2 2.5h-.2z"/>
<path d="M181 410.1l.2 2.5v-2.5zM181 410.1l.2 2.5h-.2z"/>
<path d="M231 410.1l.2 2.5v-2.5zM231 410.1l.2 2.5h-.2z"/>
<path d="M281 410.1l.2 2.5v-2.5zM281 410.1l.2 2.5h-.2z"/>
<path d="M331 410.1l.2 2.5v-2.5zM331 410.1l.2 2.5h-.2z"/>
<path d="M381 410.1l.2 2.5v-2.5zM381 410.1l.2 2.5h-.2z"/>
<path d="M431 410.1l.2 2.5v-2.5zM431 410.1l.2 2.5h-.2z"/>
<path d="M481 410.1l.2 2.5v-2.5zM481 410.1l.2 2.5h-.2z"/>
<path d="M531 410.1v2.5h.2zM531 410.1h.2v2.5z"/>
<path d="M531 410.1l.2 2.5v-2.5zM531 410.1l.2 2.5h-.2z"/>
<path d="M541 410.1l.2 2.5v-2.5zM541 410.1l.2 2.5h-.2z"/>
<path d="M556 410.1l.2 2.5v-2.5zM556 410.1l.2 2.5h-.2z"/>
<path d="M581 410.1l.2 2.5v-2.5zM581 410.1l.2 2.5h-.2z"/>
<path d="M580.8 410.1l.5 2.5v-2.5zM580.8 410.1l.5 2.5h-.5z"/>
</g>
<!-- layer: QUOTE -->
<g fill="none" stroke="#000" stroke-width=".27">
<path d="M32.8 26.6h5M34.6 24.8v57.4M191.3 26.6h23.7M193.1 24.8v75.1M356.5 21.9h5.7M358.3 20.1v77.4M34.6 91v57.4M193.1 108.6v75.1M358.3 106.2v77.5M32.8 146.6h5M37.2 149.8h57.5M39 147.8v3.8"/>
<path d="M103.4 149.8h57.4M159 147.8v3.8M32.2 195.1h5.6M34 193.3v53.4M191.3 181.9h14.7M201 197.1h5M202.9 195.3v52.4M205.4 184.8h55.4M207.2 183.1v3.5M269.5 184.8h55.5M323.2 183.1v3.5M356.5 181.9h5.7"/>
<path d="M358.2 197.1h4M360 195.3v18.7M361.6 184.6h57.4M363.4 183.1v3.3M427.8 184.6h57.4M483.4 183.1v3.3M358.2 239.1h4M360 222.1v18.8M34 255.5v53.4M202.9 256.5v52.4M360.4 258.3v5.1M361.6 242.8h57.4"/>
<path d="M363.4 240.3v4.3M427.8 242.8h57.4M483.4 240.3v4.3M358.6 260.1h3.6M358.6 272.6h3.6M360.4 269.3v5.1M361.6 275.6h49.4M363.4 273.8v3.6M419.8 275.6h49.4M467.4 273.8v3.6M358.4 295.1h3.8M360.2 293.3v4.8"/>
<path d="M32.2 307.1h5.6M37.2 309.9h56M39 308.3v3.4M101.9 309.9h55.9M156 308.3v3.4M201 307.1h5M205.4 309.9h55.4M207.2 308.3v3.4M269.5 309.9h55.5M323.2 308.3v3.4M358.4 307.1h3.8M360.2 304.1v4.8"/>
<path d="M361.6 309.9h49.4M363.4 308.3v3.4M419.8 309.9h49.4M467.4 308.3v3.4"/>
</g>
<!-- layer: 0 -->
<g fill="none" stroke="#000" stroke-width=".27">
<path d="M32.8 24.8l3.6 3.6M191.3 24.8l3.6 3.6M356.5 20.1l3.6 3.6M32.8 144.8l3.6 3.6M40.8 148l-3.6 3.6M160.8 148l-3.6 3.6M32.2 193.3l3.6 3.6M191.3 180.1l3.6 3.6M201 195.3l3.7 3.6M209 183l-3.6 3.6M325 183l-3.6 3.6M356.5 180.1l3.6 3.6"/>
<path d="M358.2 195.3l3.6 3.6M365.2 182.8l-3.6 3.6M485.2 182.8l-3.6 3.6M358.2 237.3l3.6 3.6M358.6 258.3l3.6 3.6M365.2 241l-3.6 3.6M485.2 241l-3.6 3.6M358.6 270.8l3.6 3.6M365.2 273.8l-3.6 3.6M469.2 273.8l-3.6 3.6M358.4 293.3l3.6 3.6M32.2 305.3l3.6 3.6"/>
<path d="M40.8 308.1l-3.6 3.6M157.8 308.1l-3.6 3.6M201 305.3l3.7 3.6M209 308.1l-3.6 3.6M325 308.1l-3.6 3.6M358.4 305.3l3.6 3.6M365.2 308.1l-3.6 3.6M469.2 308.1l-3.6 3.6"/>
</g>
<!-- layer: QUOTE -->
<g fill="#fff" stroke="#fff" stroke-width=".27">
<path d="M32.4 83.7v5.8h4.4zM32.4 83.7h4.4v5.8z"/>
<path d="M96.1 147.6v4.4l5.9-4.4zM96.1 152l5.9-4.4v4.4z"/>
<path d="M190.9 101.3v5.9h4.4zM190.9 101.3h4.4v5.9z"/>
<path d="M262.2 182.6v4.4l5.9-4.4zM262.2 187l5.9-4.4v4.4z"/>
<path d="M356.1 98.9v5.9h4.4zM356.1 98.9h4.4v5.9z"/>
<path d="M420.5 182.4v4.4l5.8-4.4zM420.5 186.8l5.8-4.4v4.4z"/>
<path d="M31.8 248.1v5.9h4.4zM31.8 248.1h4.4v5.9z"/>
<path d="M94.6 307.7v4.4l5.9-4.4zM94.6 312.1l5.9-4.4v4.4z"/>
<path d="M200.7 249.1v5.9h4.3zM200.7 249.1h4.3v5.9z"/>
<path d="M262.2 307.7v4.4l5.9-4.4zM262.2 312.1l5.9-4.4v4.4z"/>
<path d="M357.9 215.4v5.3h4.3zM357.9 215.4h4.3v5.3z"/>
<path d="M420.5 240.6v4.4l5.8-4.4zM420.5 245l5.8-4.4v4.4z"/>
<path d="M358.2 264.8v3.1h4.4zM358.2 264.8h4.4v3.1z"/>
<path d="M412.5 273.4v4.4l5.8-4.4zM412.5 277.8l5.8-4.4v4.4z"/>
<path d="M412.5 307.7v4.4l5.8-4.4zM412.5 312.1l5.8-4.4v4.4z"/>
<path d="M358 299.5v3.1h4.4zM358 299.5h4.4v3.1z"/>
</g>
<text font-size="13.4" x="543" y="386.2">A713</text>
<g font-size="5">
<text x="36.4" y="89.4" transform="rotate(-90 36.4 89.4)">60</text>
<text x="194.9" y="107" transform="rotate(-90 194.9 107)">78</text>
<text x="360.1" y="104.7" transform="rotate(-90 360.1 104.7)">80</text>
<text x="96.3" y="151.6">60</text>
<text x="542.6" y="181.5">VILLA VERDE</text>
<text x="262.4" y="186.6">58</text>
<text x="420.6" y="186.4">60</text>
<text x="549.2" y="187.6">CUCINA</text>
<text x="361.8" y="220.5" transform="rotate(-90 361.8 220.5)">21</text>
<text x="420.6" y="244.5">60</text>
<text x="35.8" y="253.9" transform="rotate(-90 35.8 253.9)">56</text>
<text x="204.6" y="254.9" transform="rotate(-90 204.6 254.9)">55</text>
<text x="362.2" y="267.7" transform="rotate(-90 362.2 267.7)">6</text>
<text x="412.6" y="277.4">52</text>
<text x="362" y="302.5" transform="rotate(-90 362 302.5)">6</text>
<text x="94.7" y="311.7">59</text>
<text x="262.4" y="311.7">58</text>
<text x="412.6" y="311.7">52</text>
</g>
<g font-size="3.5">
<text x="416.9" y="15.7">2 X LATERALI</text>
<text x="85.5" y="19.3">1 X BASE MOBILE</text>
<text x="244.9" y="19.9">1 X PANNELLO POSTERIORE</text>
<text x="73.4" y="189.4">1 X PANNELLO INTERMEDIO</text>
<text x="251.2" y="191.7">1 X BASE CASSETTO</text>
<text x="401.5" y="190.9">1 X FRONTALE CASSETTO</text>
<text x="401.9" y="252.6">2 X LATERALE CASSETTO</text>
<text x="405.9" y="288.5">1 X RETRO CASSETTO</text>
</g>
<g font-size="2.5">
<text x="50.7" y="10">1</text>
<text x="105.4" y="10">2</text>
<text x="155.4" y="10">3</text>
<text x="205.4" y="10">4</text>
<text x="255.4" y="10">5</text>
<text x="305.4" y="10">6</text>
<text x="355.4" y="10">7</text>
<text x="405.4" y="10">8</text>
<text x="455.4" y="10">9</text>
<text x="504.7" y="10">10</text>
<text x="554.7" y="10">11</text>
<text x="22.3" y="36">A</text>
<text x="585.1" y="36">A</text>
<text x="22.3" y="86">B</text>
<text x="585.1" y="86">B</text>
<text x="22.3" y="136">C</text>
<text x="585.1" y="136">C</text>
<text x="534.9" y="149.3">POLITECNICO DI MILANO</text>
<text x="535" y="155.4">C.L. DESIGN DEGLI INTERNI</text>
<text x="535" y="152.4">SCUOLA DEL DESIGN</text>
<text x="535.1" y="159.2">PROGETTO:</text>
<text x="22.3" y="186">D</text>
<text x="585" y="186">D</text>
<text x="535.1" y="209.2">CORSO:</text>
<text x="545.3" y="214.1">STRUMENTI E METODI</text>
<text x="549.1" y="217.2">DEL PROGETTO</text>
<text x="535.1" y="225.9">DOCENTE:</text>
<text x="547.7" y="232.3">MARCO FERRARA</text>
<text x="22.3" y="236">E</text>
<text x="585.1" y="236">E</text>
<text x="535.1" y="242.5">STUDENTI:</text>
<text x="547.8" y="249">YLENIA BARBERA</text>
<text x="535.1" y="259.2">OGGETTO:</text>
<text x="554.5" y="267.1">ABACO</text>
<text x="535.1" y="275.9">NOTE:</text>
<text x="22.4" y="286">F</text>
<text x="558.6" y="282.3">-</text>
<text x="585.1" y="286">F</text>
<text x="535.1" y="292.5">NOME FILE:</text>
<text x="536.7" y="298.7">METOD - MAXIMERA_591.099.94.dwg</text>
<text x="534.9" y="309.8">VERS</text>
<text x="574.6" y="309.8">DATA</text>
<text x="22.2" y="336">G</text>
<text x="585" y="336">G</text>
<text x="535.1" y="359.3">TAVOLA NO.:</text>
<text x="535.1" y="354.8">A</text>
<text x="568.4" y="359.3">013 DI</text>
<text x="568.7" y="354.8">2017/05/23</text>
<text x="578.4" y="359.3">016</text>
<text x="22.3" y="386">H</text>
<text x="585.1" y="386">H</text>
<text x="535.1" y="401.9">DATA:</text>
<text x="545.1" y="401.8">2017/05/23</text>
<text x="560" y="401.8">SCALA: 1:5 / 1:2</text>
<text x="535" y="404.8">REV:</text>
<text x="545.1" y="404.8">A</text>
<text x="560" y="404.8">FORMATO:</text>
<text x="576.4" y="404.8">A2</text>
<text x="19.6" y="410.4" transform="rotate(-90 19.6 410.4)">DIRECTORY: C:\USERS\YLENIA\DESKTOP\VV-D_4_CUCINA\METOD - MAXIMERA_591.099.94.DWG | PLOTTED ON: 2017.04.11 | BY USER: 869709</text>
<text x="48.9" y="413.5">1</text>
<text x="105.4" y="413.5">2</text>
<text x="155.4" y="413.5">3</text>
<text x="205.4" y="413.5">4</text>
<text x="255.4" y="413.5">5</text>
<text x="305.4" y="413.5">6</text>
<text x="355.4" y="413.5">7</text>
<text x="405.4" y="413.5">8</text>
<text x="455.4" y="413.5">9</text>
<text x="504.7" y="413.5">10</text>
<text x="531.6" y="412.6">0</text>
<text x="541.6" y="412.6">50mm</text>
<text x="556.6" y="412.6">125mm</text>
<text x="572.2" y="412.6">250mm</text>
</g>
</svg>
